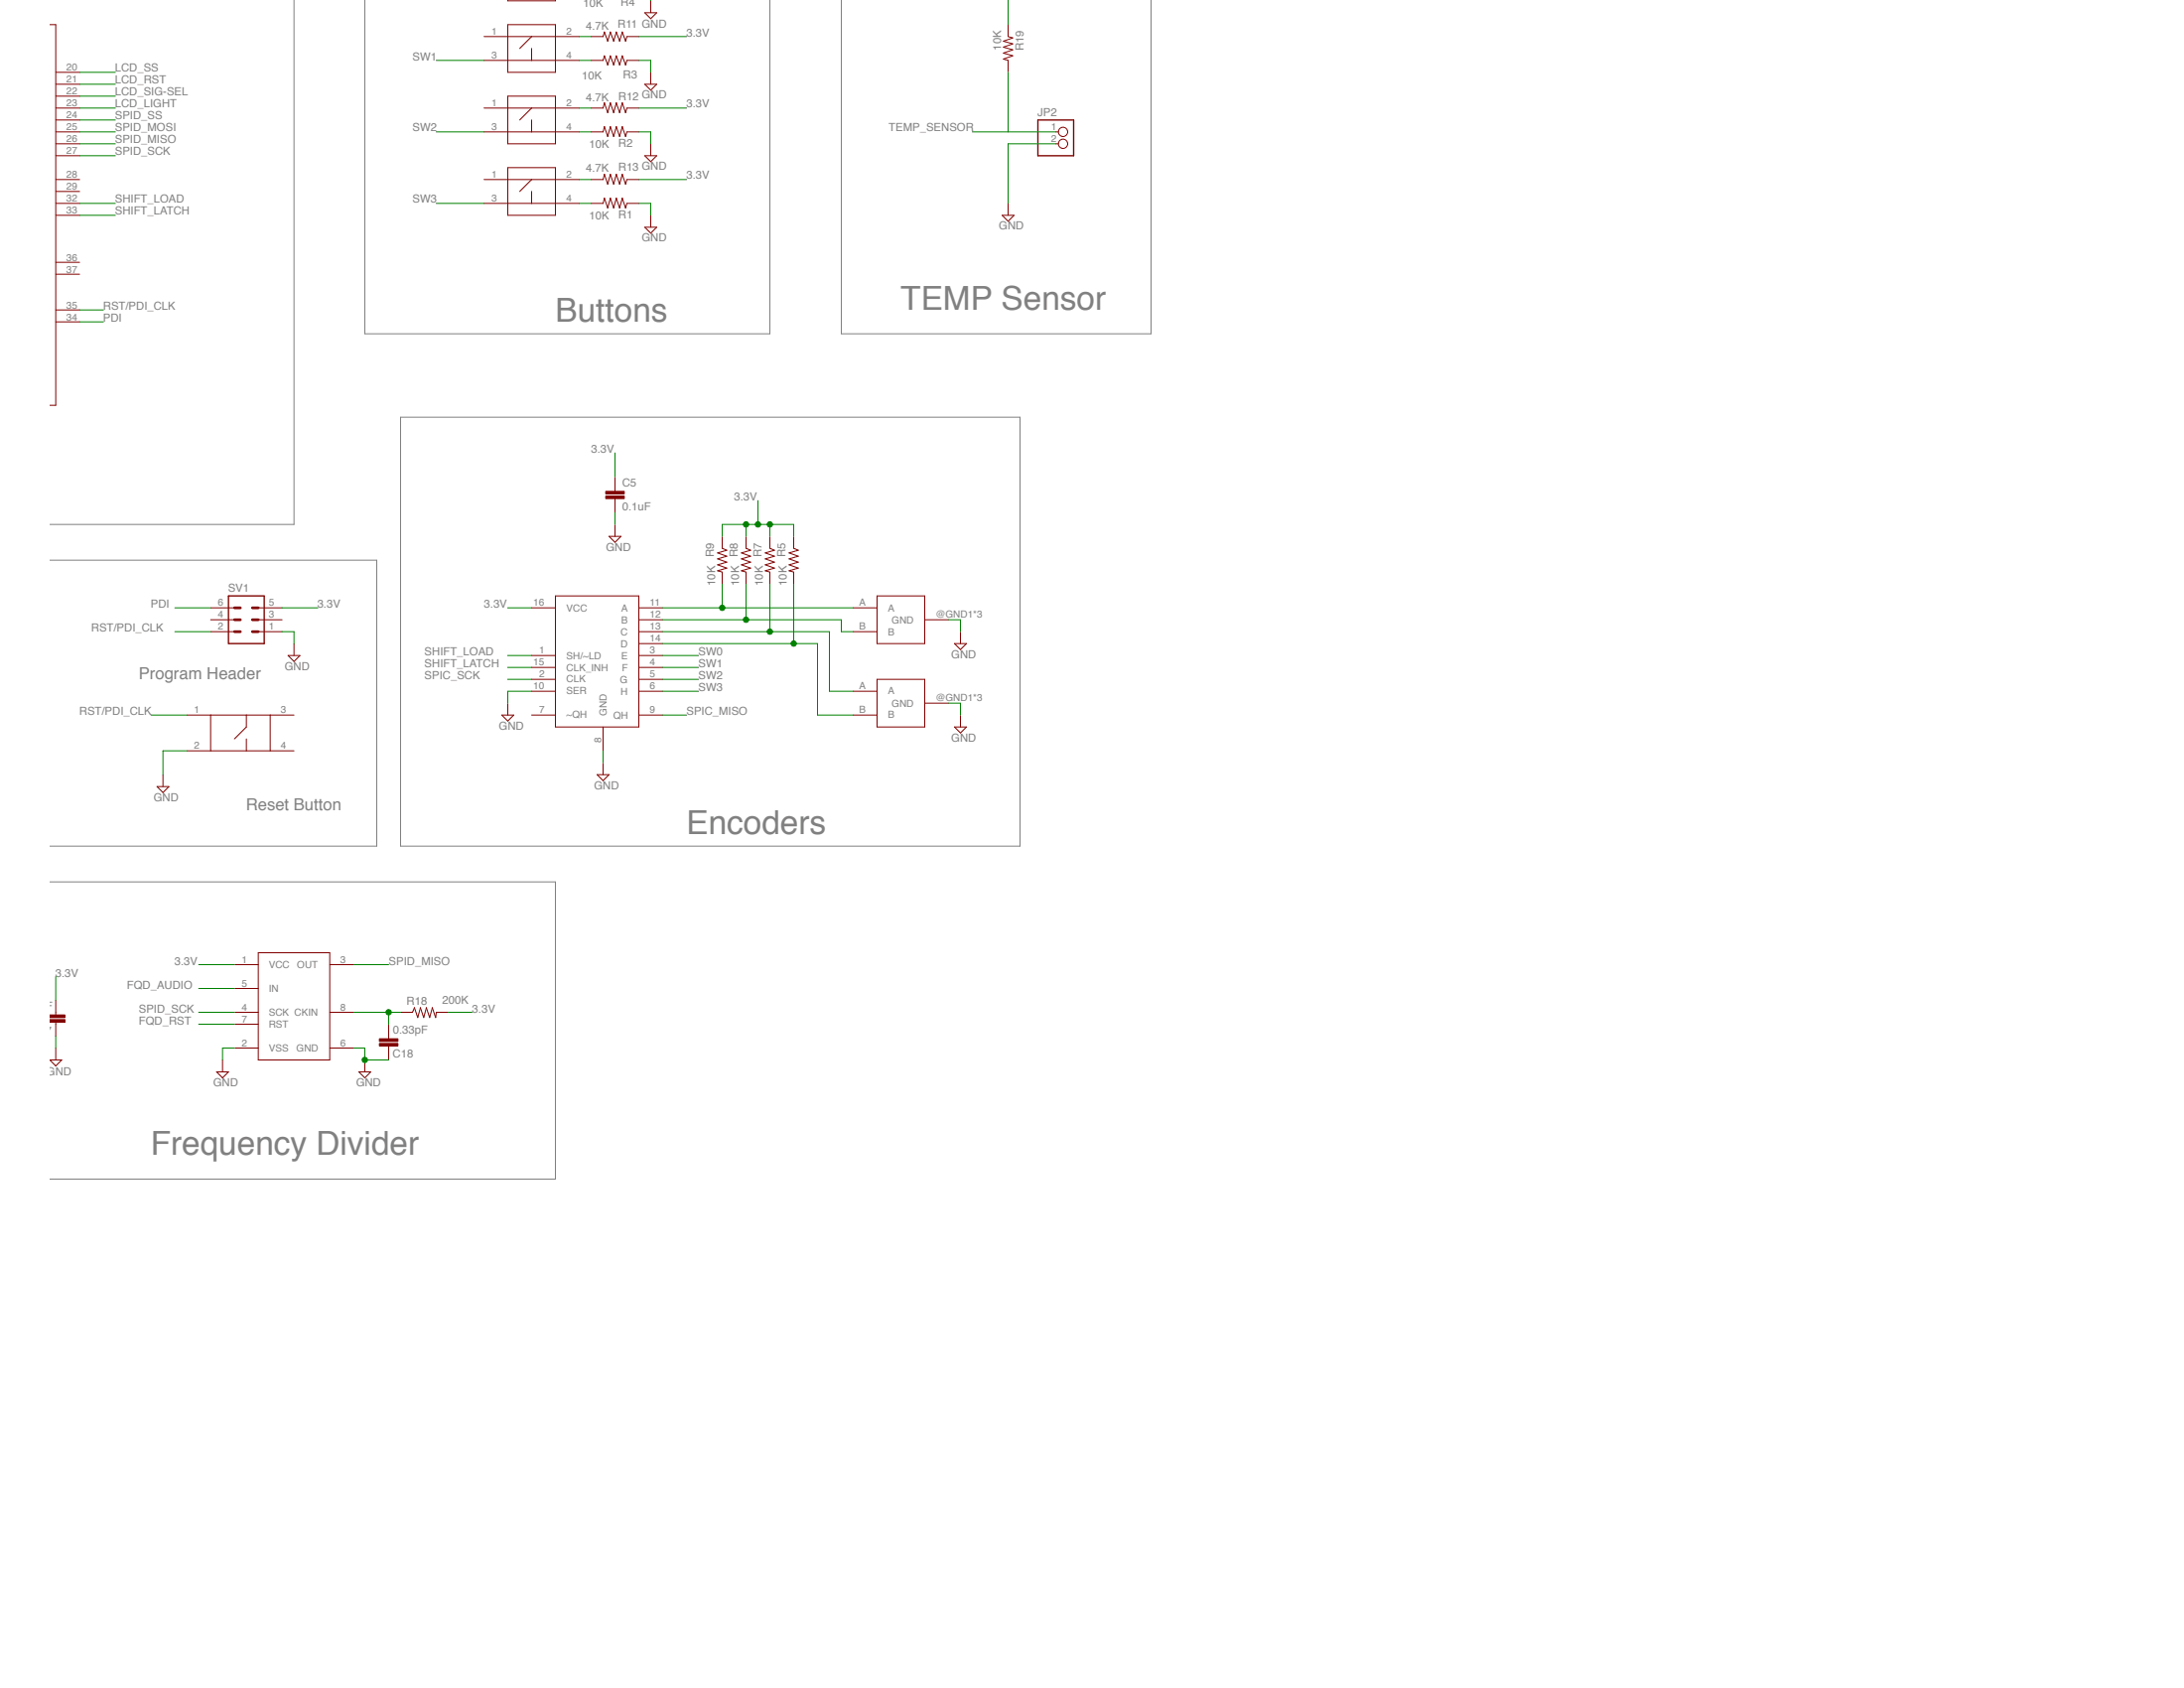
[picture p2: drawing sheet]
<svg xmlns="http://www.w3.org/2000/svg" width="279mm" height="216mm" viewBox="0 0 279 216" stroke-linecap="round" stroke-linejoin="round" font-family="sans-serif">
<g fill="none" stroke="#820000" stroke-width=".13">
<path d="M65 -.1v.2h6.1v-.1M6.4 3.2h.7v48.6h-.7M7.1 19.9h3.1M7.1 18.4h3.1M7.1 16.9h3.1M7.1 15.3h3.1M7.1 13.8h3.1M7.1 12.3h3.1M7.1 10.8h3.1M7.1 9.2h3.1M61.9 16.9h12.2M61.9 13.8h12.2"/>
<path d="M61.9 4.7h12.2M61.9 7.7h12.2M65 3.2h6.1v6h-6.1zM65 12.3h6.1v6.1h-6.1zM68 4.7l-1.5 1.5M68 6.2v1.5M68 15.3v1.6M68 13.8l-1.5 1.5M75.6 16.9h1.6l.1-.7 .4 1.3 .4-1.3 .4 1.3 .3-1.3 .5 1.3 .3-1.3 .4 1.3 .2-.6h1.5M75.6 13.8h1.6l.1-.7 .4 1.3 .4-1.3 .4 1.3 .3-1.3 .5 1.3 .3-1.3 .4 1.3 .2-.6h1.5M75.6 4.7h1.6l.1-.6 .4 1.2 .4-1.2 .4 1.2 .3-1.2 .5 1.2 .3-1.2 .4 1.2 .2-.6h1.5M75.6 7.7h1.6l.1-.6 .4 1.2 .4-1.2 .4 1.2 .3-1.2 .5 1.2 .3-1.2 .4 1.2 .2-.6h1.5"/>
<path d="M82.5 19.9h1.5l-.8 .8zM82.5 10.8h1.5l-.8 .7zM82.5 1.6h1.5l-.8 .8zM83.2 .1v1.5M83.2 9.2v1.6M83.2 18.4v1.5M7.1 39.6h3.1M7.1 35.1h3.1M7.1 33.5h3.1M7.1 27.5h3.1M7.1 26h3.1M7.1 24.5h3.1"/>
<path d="M7.1 23h3.1M61.9 26h12.2M61.9 23h12.2M65 21.4h6.1v6.1h-6.1zM68 24.5v1.5M68 23l-1.5 1.5M75.6 26h1.6l.1-.7 .4 1.3 .4-1.3 .4 1.3 .3-1.3 .5 1.3 .3-1.3 .4 1.3 .2-.6h1.5M75.6 23h1.6l.1-.7 .4 1.3 .4-1.3 .4 1.3 .3-1.3 .5 1.3 .3-1.3 .4 1.3 .2-.6h1.5M82.5 29.1h1.5l-.8 .7zM83.2 27.5v1.6M7.1 41.2h3.1M26.9 79.3h3.1"/>
<path d="M26.9 77.7h3.1M33 79.3h3.1M33 77.7h3.1M68 77.7h3.1M71.1 76.2h10.6v16.8h-10.6zM77.5 63.4h2.4v.4h-2.4zM77.5 62.8h2.4v.4h-2.4zM77.9 68.6h1.5l-.7 .8zM78.7 61v1.8M78.7 63.8v1.8M78.7 67.1v1.5M81.7 79.3h3.1"/>
<path d="M81.7 77.7h3.1M92.4 68.6v1.5l.6 .3-1.2 .3 1.2 .4-1.2 .4 1.2 .4-1.2 .3 1.2 .5-1.2 .3 .6 .2v1.5M95.4 68.6v1.5l.6 .3-1.2 .3 1.2 .4-1.2 .4 1.2 .4-1.2 .3 1.2 .5-1.2 .3 .6 .2v1.5M98.5 68.6v1.5l.6 .3-1.2 .3 1.2 .4-1.2 .4 1.2 .4-1.2 .3 1.2 .5-1.2 .3 .6 .2v1.5M101.5 68.6v1.5l.6 .3-1.2 .3 1.2 .4-1.2 .4 1.2 .4-1.2 .3 1.2 .5-1.2 .3 .6 .2v1.5M109.2 77.7h3M112.2 76.2h6.1v6.1h-6.1zM118.3 79.3h3M20.8 99.1v1.5M23.9 96h13.7M23.9 91.5h13.7M26.9 80.8h3.1"/>
<path d="M26.9 91.5v4.5M31.5 91.5v1.5l-1.5 1.5M31.5 94.5v1.5M33 80.8h3.1M34.6 91.5v4.5M36.9 83.8h1.5l-.8 .8zM37.6 82.3v1.5M68 91.5h3.1M68 83.8h3.1M68 85.4h3.1M68 86.9h3.1M68 88.4h3.1"/>
<path d="M76.4 99.1h1.5l-.7 .7zM77.2 93v3M77.2 97.6v1.5M81.7 80.8h3.1M81.7 91.5h3.1M81.7 83.8h3.1M81.7 85.4h3.1M81.7 86.9h3.1M81.7 88.4h3.1M81.7 82.3h3.1M109.2 80.8h3M109.2 91.5h3"/>
<path d="M109.2 88.4h3M112.2 86.9h6.1v6.1h-6.1zM118.3 89.9h3M122.1 93h1.5l-.7 .7zM122.1 82.3h1.5l-.7 .8zM122.9 80.8v1.5M122.9 91.5v1.5M20.1 100.6h1.5l-.8 .8zM7.1 129.5v.3M7.1 130.7v.3M30 123.4h3M30 126.4h3"/>
<path d="M30 129.5h3M30 131h3M30 134h3M33 121.9h9.2v13.7h-9.2zM42.2 123.4h3M42.2 129.5h3M42.2 134h3"/>
</g>
<path d="M29.2 76.2h4.6v6.1h-4.6z" fill="none" stroke="#820000" stroke-width=".17"/>
<path d="M30 77.7h.8M30 79.3h.8M32.3 77.7h.7M32.3 79.3h.7M77.5 63.6h2.3M77.5 63h2.3M30 80.8h.8M32.3 80.8h.7" fill="none" stroke="#820000" stroke-width=".34"/>
<path d="M6.4 129.8h1.9v.3h-1.9z" fill="#820000"/>
<path d="M6.4 129.8h1.9v.4h-1.9" fill="none" stroke="#820000" stroke-width=".13"/>
<path d="M6.4 130.4h1.9v.3h-1.9z" fill="#820000"/>
<g fill="none" stroke="#820000" stroke-width=".13">
<path d="M129 3.2v1.5l.6 .1-1.2 .5 1.2 .3-1.2 .4 1.2 .4-1.2 .4 1.2 .3-1.2 .5 .6 .1v1.5M135.1 16.9h.3M135.1 18.4h.3M128.2 27.5h1.5l-.7 .8zM129 26v1.5M64.2 91.5h1.5l-.7 .7zM65 89.9v1.6M6.4 130.4h1.9v.3h-1.9M6.4 135.6h1.5l-.8 .7zM7.1 128v1.5M7.1 131v1.5M7.1 134v1.6"/>
<path d="M27.7 137.1h1.5l-.7 .8zM28.5 135.6v1.5M45.9 137.1h1.5l-.7 .8zM46.7 135.6v1.5M48.5 132.9h2.4v.3h-2.4zM48.5 133.5h2.4v.3h-2.4zM49.7 131v1.9M49.7 133.8v1.8M51.2 129.5h1.6l.2-.6 .4 1.3 .4-1.3 .4 1.3 .3-1.3 .5 1.3 .3-1.3 .4 1.3 .1-.7h1.5"/>
<circle cx="136" cy="16.9" r=".59"/>
<circle cx="136" cy="18.4" r=".59"/>
</g>
<path d="M48.5 133h2.4M48.5 133.6h2.4" fill="none" stroke="#820000" stroke-width=".34"/>
<path d="M132.8 15.3h4.6v4.6h-4.6z" fill="none" stroke="#820000" stroke-width=".17"/>
<g fill="none" stroke="#008100" stroke-width=".13">
<path d="M81.7 4.7h6.1M81.7 13.8h6.1M10.2 39.6h3M81.7 23h6.1M10.2 41.2h3M22.4 77.7h4.5M36.1 77.7h4.6M65 77.7h3M95.4 67.1v1.5M97 64v3.1M98.5 67.1v1.5M101.5 67.1h-9.1v1.5"/>
<path d="M19.3 91.5h4.6M22.4 80.8h4.5"/>
</g>
<circle cx="95.4" cy="67.1" r=".34" fill="#008100"/>
<circle cx="95.4" cy="67.1" r=".34" fill="none" stroke="#008100" stroke-width=".13"/>
<circle cx="96.9" cy="67.1" r=".34" fill="#008100"/>
<circle cx="97" cy="67.1" r=".34" fill="none" stroke="#008100" stroke-width=".13"/>
<circle cx="98.5" cy="67.1" r=".34" fill="#008100"/>
<g fill="none" stroke="#008100" stroke-width=".13">
<path d="M83.2 -.1v.2M129 0v3.2M81.7 7.7h1.5v1.5M81.7 16.9h1.5v1.5M81.7 26h1.5v1.5M78.7 57.9v3.1M78.7 65.6v1.5M101.5 67.1v1.5M121.3 79.3h1.6v1.5M23.9 96h-3.1v3.1M36.1 80.8h1.5v1.5M77.2 96v1.6"/>
<path d="M121.3 89.9h1.6v1.6M7.1 124.9v3.1M25.4 123.4h4.6M30 134h-1.5v1.6M45.2 134h1.5v1.6h3M57.3 129.5h3.1"/>
<circle cx="98.5" cy="67.1" r=".34"/>
</g>
<circle cx="46.7" cy="135.6" r=".34" fill="#008100"/>
<g fill="none" stroke="#008100" stroke-width=".13">
<path d="M55.8 16.9h6.1M55.8 7.7h6.1M74.1 16.9h1.5M74.1 7.7h1.5M135.1 18.4h-6.1v7.6M55.8 26h6.1M74.1 26h1.5M101.5 74.7v7.6M68 88.4h-3v1.5M84.8 88.4h4.5M84.8 83.8h4.5M84.8 85.4h4.5"/>
<path d="M84.8 86.9h4.5M84.8 82.3h19.8v9.2h4.6M7.1 132.5v1.5"/>
<circle cx="46.7" cy="135.6" r=".34"/>
</g>
<circle cx="101.5" cy="82.3" r=".34" fill="#008100"/>
<g fill="none" stroke="#008100" stroke-width=".13">
<path d="M84.8 77.7h24.4M92.4 74.7v3"/>
<circle cx="101.5" cy="82.3" r=".34"/>
</g>
<circle cx="92.4" cy="77.7" r=".34" fill="#008100"/>
<g fill="none" stroke="#008100" stroke-width=".13">
<path d="M84.8 79.3h22.8v1.5h1.6M95.4 74.7v4.6"/>
<circle cx="92.4" cy="77.7" r=".34"/>
</g>
<circle cx="95.4" cy="79.2" r=".34" fill="#008100"/>
<g fill="none" stroke="#008100" stroke-width=".13">
<path d="M98.5 74.7v6.1M84.8 80.8h21.3v7.6h3.1"/>
<circle cx="95.4" cy="79.3" r=".34"/>
</g>
<circle cx="98.5" cy="80.8" r=".34" fill="#008100"/>
<g fill="none" stroke="#008100" stroke-width=".13">
<path d="M10.2 13.8h4.6M10.2 12.3h4.6M10.2 10.8h4.6M10.2 9.2h4.6M10.2 15.3h4.6M10.2 16.9h4.6M10.2 18.4h4.6M10.2 19.9h4.6M74.1 4.7h1.5M74.1 13.8h1.5M74.1 23h1.5M65 86.9h3"/>
<path d="M84.8 91.5h3M25.4 129.5h4.6M25.4 131h4.6M25.4 126.4h4.6M45.2 123.4h4.5M45.2 129.5h6M49.7 129.5v1.5"/>
<circle cx="98.5" cy="80.8" r=".34"/>
</g>
<circle cx="49.7" cy="129.5" r=".34" fill="#008100"/>
<g fill="none" stroke="#008100" stroke-width=".13">
<path d="M124.4 16.9h10.7M129 9.2v7.7M10.2 26h4.6M10.2 27.5h4.6M65 83.8h3M65 85.4h3"/>
<circle cx="49.7" cy="129.5" r=".34"/>
</g>
<path d="M37.6 0v67.1h-31.2M46.7 -.1v42.8h51.8v-42.7M107.6 -.1v42.8h39.7v-42.7M51.2 53.4h79.3v54.8h-79.3zM6.4 71.6h41.8v36.6h-41.8M6.4 112.8h64.7v38h-64.7" fill="none" stroke="#808080" stroke-width=".13"/>
<g font-size="4.2" fill="#808080">
<text x="71.1" y="41.2">Buttons</text>
<text x="115.2" y="39.7">TEMP Sensor</text>
<text x="87.8" y="106.6">Encoders</text>
<text x="19.3" y="147.8">Frequency Divider</text>
</g>
<g font-size="2.1" fill="#808080">
<text x="17.8" y="86.9">Program Header</text>
<text x="31.5" y="103.6">Reset Button</text>
</g>
<g font-size="1.4" fill="#808080">
<text x="74.6" y=".9">10K</text>
<text x="75" y="3.8">4.7K</text>
<text x="79" y="3.6">R11 GND</text>
<text x="79.4" y=".7">R4</text>
<text x="87.8" y="4.6">3.3V</text>
<text x="14.7" y="10.7">LCD_RST</text>
<text x="14.7" y="9.2">LCD_SS</text>
<text x="52.8" y="7.7">SW1</text>
<text x="74.5" y="10.2">10K</text>
<text x="79.7" y="10">R3</text>
<text x="128.1" y="6.4" transform="rotate(-90 128.1 6.4)">10K</text>
<text x="130.9" y="6.5" transform="rotate(-90 130.9 6.5)">R19</text>
<text x="14.7" y="13.8">LCD_LIGHT</text>
<text x="14.7" y="12.3">LCD_SIG-SEL</text>
<text x="14.7" y="15.3">SPID_SS</text>
<text x="14.7" y="16.8">SPID_MOSI</text>
<text x="52.8" y="16.8">SW2</text>
<text x="75" y="12.9">4.7K</text>
<text x="79.1" y="12.9">R12 GND</text>
<text x="87.8" y="13.8">3.3V</text>
<text x="113.7" y="16.8">TEMP_SENSOR</text>
<text x="132.7" y="14.9">JP2</text>
<text x="14.7" y="19.9">SPID_SCK</text>
<text x="14.7" y="18.3">SPID_MISO</text>
<text x="75" y="22">4.7K</text>
<text x="75.4" y="19">10K</text>
<text x="79.1" y="21.9">R13 GND</text>
<text x="79.1" y="18.8">R2</text>
<text x="87.8" y="22.9">3.3V</text>
<text x="14.7" y="26">SHIFT_LOAD</text>
<text x="14.7" y="27.5">SHIFT_LATCH</text>
<text x="52.8" y="26">SW3</text>
<text x="75.4" y="28.1">10K</text>
<text x="79.1" y="28">R1</text>
<text x="127.8" y="29.4">GND</text>
<text x="82.1" y="30.9">GND</text>
<text x="13.2" y="41.2">PDI</text>
<text x="13.2" y="39.7">RST/PDI_CLK</text>
<text x="75.6" y="57.9">3.3V</text>
<text x="79.6" y="65.3">0.1uF</text>
<text x="79.6" y="62.3">C5</text>
<text x="93.9" y="64">3.3V</text>
<text x="77.5" y="70.5">GND</text>
<text x="91.3" y="71.2" transform="rotate(-90 91.3 71.2)">R9</text>
<text x="94.4" y="71.2" transform="rotate(-90 94.4 71.2)">R8</text>
<text x="97.4" y="71.2" transform="rotate(-90 97.4 71.2)">R7</text>
<text x="100.5" y="71.2" transform="rotate(-90 100.5 71.2)">R5</text>
<text x="19.3" y="77.7">PDI</text>
<text x="29.2" y="75.7">SV1</text>
<text x="40.6" y="77.7">3.3V</text>
<text x="61.9" y="77.7">3.3V</text>
<text x="91.5" y="74.9" transform="rotate(-90 91.5 74.9)">10K</text>
<text x="94.6" y="74.9" transform="rotate(-90 94.6 74.9)">10K</text>
<text x="97.6" y="74.9" transform="rotate(-90 97.6 74.9)">10K</text>
<text x="100.6" y="74.9" transform="rotate(-90 100.6 74.9)">10K</text>
<text x="11.7" y="80.8">RST/PDI_CLK</text>
<text x="54.3" y="83.8">SHIFT_LOAD</text>
<text x="89.3" y="83.8">SW0</text>
<text x="36.4" y="85.7">GND</text>
<text x="54.3" y="86.9">SPIC_SCK</text>
<text x="54.3" y="85.3">SHIFT_LATCH</text>
<text x="89.3" y="85.3">SW1</text>
<text x="89.3" y="86.9">SW2</text>
<text x="89.3" y="88.4">SW3</text>
<text x="121.7" y="84.2">GND</text>
<text x="10.1" y="91.4">RST/PDI_CLK</text>
<text x="63.8" y="93.3">GND</text>
<text x="87.8" y="91.4">SPIC_MISO</text>
<text x="121.7" y="94.8">GND</text>
<text x="76" y="100.9">GND</text>
<text x="19.7" y="102.5">GND</text>
<text x="7.1" y="124.9">3.3V</text>
<text x="22.3" y="123.4">3.3V</text>
<text x="49.7" y="123.4">SPID_MISO</text>
<text x="3.1" y="129.2">0.1uF</text>
<text x="16.2" y="126.4">FQD_AUDIO</text>
<text x="17.8" y="129.5">SPID_SCK</text>
<text x="17.8" y="131">FQD_RST</text>
<text x="52" y="128.6">R18</text>
<text x="56.6" y="128.4">200K</text>
<text x="60.4" y="129.5">3.3V</text>
<text x="4" y="132.4">C17</text>
<text x="6" y="137.5">GND</text>
<text x="50.2" y="135.3">C18</text>
<text x="50.3" y="132.2">0.33pF</text>
<text x="27.3" y="139">GND</text>
<text x="45.6" y="139">GND</text>
</g>
<g font-size="1.3" fill="#808080">
<text x="62.9" y="4.4">1</text>
<text x="72.5" y="4.4">2</text>
<text x="8.5" y="10.5">21</text>
<text x="8.5" y="9">20</text>
<text x="62.9" y="7.5">3</text>
<text x="72.5" y="7.5">4</text>
<text x="8.5" y="16.6">25</text>
<text x="8.5" y="15.1">24</text>
<text x="8.5" y="13.6">23</text>
<text x="8.5" y="12">22</text>
<text x="62.9" y="13.6">1</text>
<text x="62.9" y="16.6">3</text>
<text x="72.5" y="13.6">2</text>
<text x="72.5" y="16.6">4</text>
<text x="134.5" y="16.6">1</text>
<text x="8.5" y="22.7">28</text>
<text x="8.5" y="19.7">27</text>
<text x="8.5" y="18.1">26</text>
<text x="62.9" y="22.7">1</text>
<text x="72.5" y="22.7">2</text>
<text x="134.5" y="18.1">2</text>
<text x="8.5" y="27.3">33</text>
<text x="8.5" y="25.7">32</text>
<text x="8.5" y="24.2">29</text>
<text x="62.9" y="25.7">3</text>
<text x="72.5" y="25.7">4</text>
<text x="8.5" y="34.9">37</text>
<text x="8.5" y="33.4">36</text>
<text x="8.5" y="41">34</text>
<text x="8.5" y="39.4">35</text>
<text x="-.7" y="54.7" transform="rotate(-90 -.7 54.7)">38</text>
<text x="27.9" y="77.5">6</text>
<text x="34.4" y="77.5">5</text>
<text x="68.2" y="77.5">16</text>
<text x="83.1" y="77.5">11</text>
<text x="109.9" y="77.5">A</text>
<text x="27.9" y="80.6">2</text>
<text x="27.9" y="79">4</text>
<text x="34.4" y="80.6">1</text>
<text x="34.4" y="79">3</text>
<text x="69" y="83.6">1</text>
<text x="72.5" y="78.2">VCC</text>
<text x="79.4" y="81.2">C</text>
<text x="79.4" y="82.8">D</text>
<text x="79.5" y="78.2">A</text>
<text x="79.5" y="79.7">B</text>
<text x="83.1" y="79">12</text>
<text x="83.1" y="80.6">13</text>
<text x="83.1" y="82.1">14</text>
<text x="83.1" y="83.6">3</text>
<text x="109.9" y="80.6">B</text>
<text x="113.6" y="78.2">A</text>
<text x="113.6" y="81.2">B</text>
<text x="114.1" y="79.7">GND</text>
<text x="119.7" y="79">@GND1*3</text>
<text x="68.2" y="85.1">15</text>
<text x="68.2" y="88.2">10</text>
<text x="69" y="86.6">2</text>
<text x="72.5" y="84.3">SH/~LD</text>
<text x="72.5" y="85.8">CLK_INH</text>
<text x="72.5" y="87.3">CLK</text>
<text x="72.5" y="88.8">SER</text>
<text x="79.3" y="87.3">G</text>
<text x="79.4" y="88.9">H</text>
<text x="79.5" y="84.3">E</text>
<text x="79.6" y="85.8">F</text>
<text x="83.1" y="85.1">4</text>
<text x="83.1" y="86.6">5</text>
<text x="83.1" y="88.2">6</text>
<text x="109.9" y="88.2">A</text>
<text x="113.6" y="88.8">A</text>
<text x="119.7" y="89.7">@GND1*3</text>
<text x="24.8" y="91.2">1</text>
<text x="24.8" y="95.8">2</text>
<text x="35.9" y="91.2">3</text>
<text x="35.9" y="95.8">4</text>
<text x="69" y="91.2">7</text>
<text x="72.5" y="91.9">~QH</text>
<text x="76.9" y="95" transform="rotate(-90 76.9 95)">8</text>
<text x="77.6" y="91.5" transform="rotate(-90 77.6 91.5)">GND</text>
<text x="78.5" y="91.9">QH</text>
<text x="83.1" y="91.2">9</text>
<text x="109.9" y="91.2">B</text>
<text x="113.6" y="91.9">B</text>
<text x="114.1" y="90.4">GND</text>
<text x="30.9" y="123.2">1</text>
<text x="34.4" y="123.9">VCC</text>
<text x="38" y="123.9">OUT</text>
<text x="43.5" y="123.2">3</text>
<text x="30.9" y="126.2">5</text>
<text x="30.9" y="129.3">4</text>
<text x="30.9" y="130.8">7</text>
<text x="34.4" y="126.9">IN</text>
<text x="34.4" y="129.9">SCK CKIN</text>
<text x="34.4" y="131.5">RST</text>
<text x="43.5" y="129.3">8</text>
<text x="30.9" y="133.8">2</text>
<text x="34.4" y="134.5">VSS</text>
<text x="37.9" y="134.5">GND</text>
<text x="43.5" y="133.8">6</text>
</g>
</svg>
